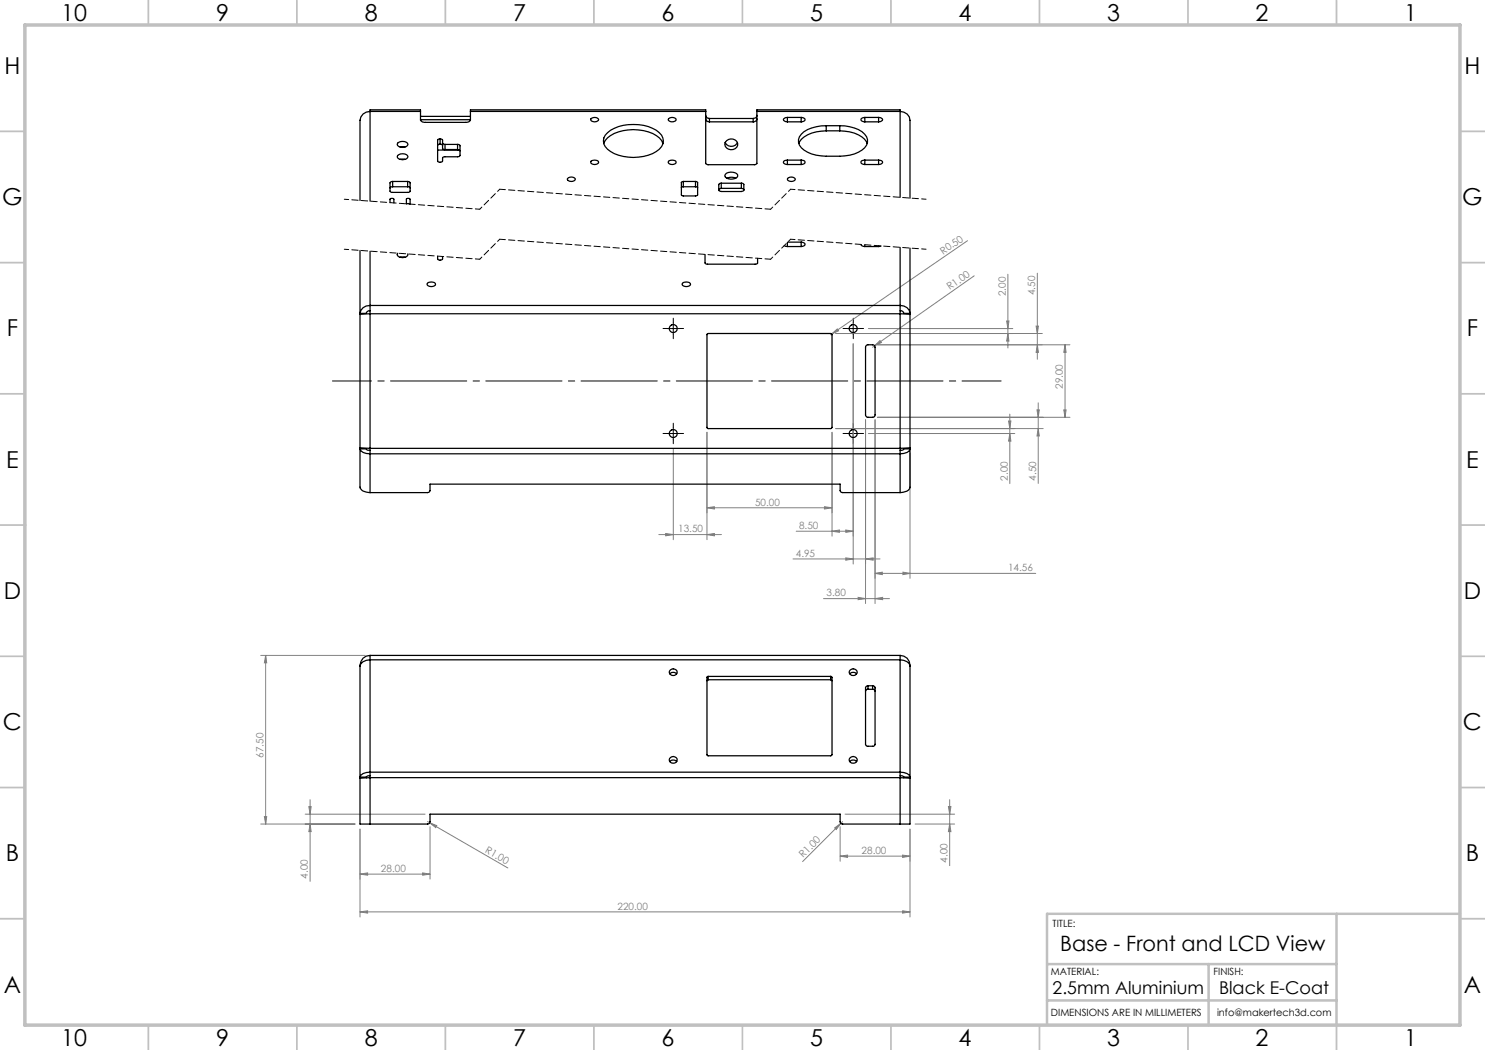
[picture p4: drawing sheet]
<svg xmlns="http://www.w3.org/2000/svg" width="297mm" height="210mm" viewBox="0 0 297 210" stroke-linecap="round" stroke-linejoin="round" font-family="sans-serif">
<g fill="none" stroke="#808080" stroke-width=".2">
<path d="M193.5 48.1l-27.2 18.7M194.8 55.2l-19.9 14M201.6 54.8v14.8M207.5 54.6v17.3M166.3 66.8l1.2-1 .2 .4zM166.3 66.8l-.2 .1M170.6 68.7v44.1M173.7 65.7h28.9M174.9 69.2l1.1-1.1 .3 .4zM174.9 69.2l-.4 .3M175.5 69h38.5M201.3 64.2h.5l-.2 1.5z"/>
<path d="M201.6 66.7l.2 1.5h-.5zM207.2 65.2h.5l-.2 1.5zM207.5 69l.2 1.5h-.5zM208.5 66.7h-41.4M213 69v14.5M213 69l.2 1.5h-.4zM134.7 89.8v18.1M141.4 86.5v21.4M166.4 86.5v20.7M167.1 85.7h41.5M173.1 84v36.7M173.7 86.7h29.3"/>
<path d="M175 84v36.7M175.5 83.5h38.5M182 90.5v25.2M201.7 84.2h.5l-.2 1.5zM202 82.8v13.9M202 86.7l.2 1.5h-.5zM207.4 82h.5l-.3 1.5zM207.6 80.6v16.1M207.6 85.7l.3 1.5h-.5zM212.8 82h.4l-.2 1.5zM131.8 106.9h12.5M133.1 106.7l1.6 .2-1.6 .3z"/>
<path d="M141.4 106.9l1.5-.2v.5zM141.4 101.6l1.5-.3v.5zM141.4 101.6h25M158.6 111.8h17.4M159.2 106.2h11.4M164.7 119.7h13.2M164.9 101.3l1.5 .3-1.5 .2zM166.4 106.2l1.5-.2v.5zM169.2 106l1.4 .2-1.4 .3zM169.2 111.6l1.4 .2-1.4 .2zM171.6 119.5l1.5 .2-1.5 .2zM173.1 111.8l1.5-.2v.4z"/>
<path d="M175 114.7l1.5-.3v.5zM175 114.7h32.2M175 119.7l1.5-.2v.4zM180.6 114.4l1.4 .3-1.4 .2zM52.1 131.1h20.9M53.1 131.1v33.7M53.1 131.1l.2 1.5h-.4zM62 159.9v16.4M189.9 159.9v13.2M52.1 164.8h18.9M52.9 163.3h.4l-.2 1.5zM61 162.8h24"/>
<path d="M61.8 161.3h.4l-.2 1.5zM62 164.8l.2 1.5h-.4zM72 174.8l1.5-.2v.4zM72 165.8v17.6M72 174.8h14M84.5 174.6l1.5 .2-1.5 .2zM85.5 164.3l.4 .3M85.9 164.6l1.4 .5-.2 .4zM85.9 164.6l15.7 9M86 165.3v10.5M166.9 165.6l1.3-.9-.9 1.2zM168 171.2l1.5-.2v.5z"/>
<path d="M168 165.3v7M168 171.2h14M168.5 164.3l-8 8M169 162.8h21.9M180.5 171l1.5 .2-1.5 .3zM182 165.8v17.6M183 164.8h7.9M189.7 161.3h.5l-.3 1.5zM189.9 164.8l.3 1.5h-.5zM72 182.4l1.5-.2v.4zM72 182.4h110M180.5 182.2l1.5 .2-1.5 .2z"/>
</g>
<g fill="none" stroke="#000" stroke-width=".2" stroke-dasharray="15.2 1.3 1.3 1.3">
<path d="M133.4 65.7h-.8M134.7 64.4v-.8M134.7 66.9v.8M135.9 65.7h.8M169.4 65.7h-.8M170.7 64.4v-.8M170.7 66.9v.8M171.9 65.7h.8M133.4 86.7h-.8M134.7 85.4v-.8M134.7 87.9v.8M135.9 86.7h.8"/>
<path d="M169.4 86.7h-.8M170.7 85.4v-.8M170.7 87.9v.8M171.9 86.7h.8"/>
</g>
<path d="M200.2 76.2h-133.7" fill="none" stroke="#000" stroke-width=".2" stroke-dasharray="15.2 1.3 1.3 1.3" stroke-dashoffset="7.4"/>
<path d="M133.4 65.7h2.5M134.7 64.5v2.4M169.4 65.7h2.5M170.6 64.5v2.4M133.4 86.7h2.5M134.7 85.5v2.5M169.4 86.7h2.5M170.6 85.5v2.5" fill="none" stroke="#000" stroke-width=".2"/>
<path d="M185.2 39.8l-27.1-2M95.9 51.8l-27-2M95.9 41.8l-27-2M185.2 49.8l-27.1-2" fill="none" stroke="#000" stroke-width=".2" stroke-dasharray="1.3 .6" stroke-dashoffset=".4"/>
<path d="M99.9 37.8l-4 4M158.1 37.8l-4 4M99.9 47.8l-4 4M158.1 47.8l-4 4" fill="none" stroke="#000" stroke-width=".2" stroke-dasharray="1.3 .6" stroke-dashoffset=".7"/>
<path d="M154.1 51.8l-54.2-4M154.1 41.8l-54.2-4" fill="none" stroke="#000" stroke-width=".2" stroke-dasharray="1.3 .6" stroke-dashoffset=".1"/>
<g fill="none" stroke="#c0c0c0" stroke-width=".35">
<path d="M29.7 0v5M59.4 0v5M89.1 0v5M118.8 0v5M148.5 0v5M178.2 0v5M207.9 0v5M237.6 0v5M267.3 0v5M0 26.3h5M292 26.3h5M0 52.5h5"/>
<path d="M292 52.5h5M0 78.8h5M292 78.8h5M0 105h5M5 105h.1M292 105h.1M292 105h5M0 131.3h5M292 131.3h5M0 157.5h5M292 157.5h5M0 183.8h5"/>
<path d="M292 183.8h5M29.7 205v5M59.4 205v5M89.1 205v5M118.8 205v5M148.5 205h.1M148.5 205v5M178.2 205v5M207.9 205v5M237.6 205v5M267.3 205v5"/>
</g>
<path d="M209.4 192.8h57.9M241.7 192.8v12.2M267.3 182.8v22.2M292 182.8h-82.6v22.2M209.4 200.1h57.9" fill="none" stroke="#c0c0c0" stroke-width=".5"/>
<path d="M5 5h287v200h-287z" fill="none" stroke="#c0c0c0" stroke-width=".7"/>
<g fill="#808080">
<path d="M166.3 66.8l1.2-1 .2 .4z"/>
<path d="M174.9 69.2l1.1-1.1 .3 .4z"/>
<path d="M166.9 165.6l1.3-.9-.9 1.2z"/>
<path d="M85.9 164.6l1.4 .5-.2 .4z"/>
<path d="M164.9 101.3l1.5 .3-1.5 .2zM141.4 101.6l1.5-.3v.5z"/>
<path d="M169.2 106l1.4 .2-1.4 .3zM166.4 106.2l1.5-.2v.5z"/>
<path d="M168 171.2l1.5-.2v.5zM180.5 171l1.5 .2-1.5 .3z"/>
<path d="M72 174.8l1.5-.2v.4zM84.5 174.6l1.5 .2-1.5 .2z"/>
<path d="M141.4 106.9l1.5-.2v.5zM133.1 106.7l1.6 .2-1.6 .3z"/>
<path d="M173.1 111.8l1.5-.2v.4zM169.2 111.6l1.4 .2-1.4 .2z"/>
<path d="M202 86.7l.2 1.5h-.5zM201.7 84.2h.5l-.2 1.5z"/>
<path d="M207.2 65.2h.5l-.2 1.5zM207.5 69l.2 1.5h-.5z"/>
<path d="M201.3 64.2h.5l-.2 1.5zM201.6 66.7l.2 1.5h-.5zM213 69l.2 1.5h-.4zM212.8 82h.4l-.2 1.5zM207.4 82h.5l-.3 1.5zM207.6 85.7l.3 1.5h-.5zM53.1 131.1l.2 1.5h-.4zM52.9 163.3h.4l-.2 1.5zM61.8 161.3h.4l-.2 1.5zM62 164.8l.2 1.5h-.4zM189.7 161.3h.5l-.3 1.5zM189.9 164.8l.3 1.5h-.5z"/>
<path d="M171.6 119.5l1.5 .2-1.5 .2zM175 119.7l1.5-.2v.4z"/>
<path d="M72 182.4l1.5-.2v.4zM180.5 182.2l1.5 .2-1.5 .2z"/>
<path d="M175 114.7l1.5-.3v.5zM180.6 114.4l1.4 .3-1.4 .2z"/>
</g>
<g fill="none" stroke="#000" stroke-width=".25">
<path d="M74 22.3a1.94 1.94 0 0 0-2 1.8v16M74 22.3v-.3h10.1v.3M74 22.3v17.9M74 22.3h10.1M78.5 36.3l-.3 .1-.2 .2v1.6l.3 .3h3.4l.3-.2v-1.8l-.5-.2M78.5 37.4l-.5 .2M78.5 36.3h3M78.5 36.3v1.1M78.5 37.4h3M79.5 31.1a1.4 1.4 0 0 1 2.1 .3 1.26 1.26 0 0 1-2.2 0zM79.5 28.6a1.4 1.4 0 0 1 2.1 .3 1.26 1.26 0 0 1-2.2 0zM80 31.9h1"/>
<path d="M80 29.4h1M81.5 37.4l.5 .2M81.5 36.3v1.1M84.1 23.9a.83 .83 0 0 0 1 .6h8a.83 .83 0 0 0 1-.6M84.1 22.3v1.6M84.1 23.9h10M84.1 23.3h10M87.5 30h4.4M88 27.8l-.5 .2v4.2a.57 .57 0 0 0 1 0v-.6l.3-.2h2.8l.4-.3v-2l-.5-.2M88 27.8l.5 .2v1.7l.5 .2M88 28.8l-.5 .3M88 28.8l.5 .3"/>
<path d="M88 27.8v1M88.5 28.6l.5 .3M89 28.9h2.5M89 28.9v1M89 29.9h2.5M91.5 29.9l.5 .3M91.5 28.9v1M94.1 22.3v-.3h47v.3M94.1 22.3h47M94.1 22.3v1.6M113.5 35.7l.8-.3 .5 .2 .3 .2a.95 .95 0 0 1-1.6 0zM118.2 32.3l.7-.3a.69 .69 0 0 1 .8 .4 .92 .92 0 0 1-1.6 0z"/>
<path d="M118.2 23.8l.7-.3a.58 .58 0 0 1 .8 .6l-.8 .3a.58 .58 0 0 1-.7-.6zM120.8 28.7a4 4 0 0 1 2.9-2.3 9.3 9.3 0 0 1 8.2 1.2l.7 1.1M121.5 26.6a8.9 8.9 0 0 1 10.4 0 2.18 2.18 0 0 1-.6 3.7 9.1 9.1 0 0 1-9.8-.5 2.06 2.06 0 0 1 0-3.2zM133.7 23.8l.7-.3a.58 .58 0 0 1 .8 .6l-.5 .2h-.6l-.4-.2zM133.7 32.3l.7-.3a.55 .55 0 0 1 .8 .6l-.8 .3a.59 .59 0 0 1-.7-.6zM136.7 36.3l-.4 .1v2.6l.3 .2h2.6l.3-.2v-2.5l-.4-.2M136.7 37.4l-.4 .2M136.7 36.3h2.4M136.7 36.3v1.1M136.7 37.4h2.4M139.1 37.4l.4 .2M139.1 36.3v1.1"/>
<path d="M141.1 22.3v10.4l.4 .2h9.5l.3-.1 .1-10.5M141.1 23.7a.67 .67 0 0 0 .8 .7M141.1 23.1a.67 .67 0 0 0 .8 .6M141.9 24.4h8.7M141.9 23.7v.7M141.9 23.7h8.7M144.3 36.6l-.5 .3v1.2l.5 .2 4.3-.1 .2-.1v-1.2l-.5-.3M144.3 37.7l-.5 .3M144.3 36.6h4M144.3 36.6v1.1M144.3 37.7h4M145 28.5a1.4 1.4 0 0 0 2.5 0"/>
<path d="M145.1 34.9a1.75 1.75 0 0 1 2.4 .1 .79 .79 0 0 1-.9 .8 1.44 1.44 0 0 1-1.6-.7zM145.3 28.1a1.22 1.22 0 0 1 1.6-.2 1.22 1.22 0 0 1 .5 1.5 1.27 1.27 0 0 1-1.6 .5 1.27 1.27 0 0 1-.7-1.4zM145.4 35.7l.1-.1a2.01 2.01 0 0 1 1.6 .1M148.3 37.7l.5 .3M148.3 36.6v1.1M150.6 23.7v.7M151.4 22.3v-.3h28.6v.3M151.4 23.7a.67 .67 0 0 1-.8 .7M151.4 23.1a.67 .67 0 0 1-.8 .6M151.4 22.3h28.6M157.5 23.5a.58 .58 0 0 0-.8 .6l.8 .3M157.5 32a.69 .69 0 0 0-.8 .4 .76 .76 0 0 0 .8 .5"/>
<path d="M157.5 24.4h2.7M157.5 23.5h2.7M157.5 32.9h2.7M157.5 32h2.7M157.5 23.5v.9M157.5 32v.9M157.5 35.7l.8-.3 .5 .2 .3 .2a.92 .92 0 0 1-1.6 0zM160.2 23.5a.58 .58 0 0 1 .8 .6l-.8 .3M160.2 32a.55 .55 0 0 1 .8 .6l-.8 .3M160.2 23.5v.9M160.2 32v.9M165.2 25.1a7 7 0 0 0-4.9 1.7 1.98 1.98 0 0 0 .5 3.2 7.4 7.4 0 0 0 4.4 1.2 13.3 13.3 0 0 0 6.5-.8 2.67 2.67 0 0 0 1.8-2.5 4 4 0 0 0-3.5-2.5l-2-.3"/>
<path d="M165.2 26.2a6.4 6.4 0 0 0-5.3 2.2l-.1 .3M165.2 25.1h2.8M165.2 25.1v1.1M165.2 26.2h2.8M168 26.2a6.4 6.4 0 0 1 5.3 2.2l.1 .3M168 25.1v1.1M173 32a.55 .55 0 0 0-.8 .6l.8 .3M173 23.5a.58 .58 0 0 0-.8 .6l.8 .3M173 24.4h2.7M173 23.5h2.7M173 32.9h2.7M173 32h2.7"/>
<path d="M173 23.5v.9M173 32v.9M175.7 32a.69 .69 0 0 1 .8 .4 .76 .76 0 0 1-.8 .5M175.7 23.5a.58 .58 0 0 1 .8 .6l-.8 .3M175.7 23.5v.9M175.7 32v.9M180 22.3a1.88 1.88 0 0 1 2 1.8v15.5M180 22.3v17.2M72 50.1v47.3a1.79 1.79 0 0 0 2 1.1M74 50.3v10.8M78 40.5v-.6a.52 .52 0 0 1 .8 0v.7M79.6 50.7l-.2 .2a1.26 1.26 0 0 0 2.2 0l-.1-.1"/>
<path d="M80 51.5h1M81.3 40.8v-.9a.48 .48 0 0 1 .7 0v.9h-.6M85.5 56.7l.2-.2 .6-.1a.68 .68 0 0 1 .8 .5 1.01 1.01 0 0 1-1.7 0zM87.5 51.3v.4a.57 .57 0 0 0 1 0v-.4M136.7 56.5l.6-.1a.57 .57 0 0 1 .7 .6l-.7 .3a.6 .6 0 0 1-.8-.6zM141 50.9v1.7l.3 .2h9.9l.3-.2v-.9M156.8 49.1l.7 .2M157.5 48.5v.8M157.5 49.3h2.7M157.6 48.4h2.6M160.2 48.4a.58 .58 0 0 1 .8 .6l-.8 .3M160.2 48.4v.9"/>
<path d="M172.2 48.9l.2 .3 .6 .1M173 49v.3M173 49.3h2.7M175.7 49.2v.1M176.2 49.2l-.5 .1M180 49.5v11.6M182 49.6v47.8l-.1 .4-.5 .4-1.4 .3M74 62.8l-2 .1M74 61.1v1.7M74 61.1a1.84 1.84 0 0 0-2 1.6h1.3a.63 .63 0 0 1 .7-.5M74 62.8v26.9M74 62.8h106"/>
<path d="M74 61.1h106M141.4 66.8l.2-.1 24.7 .1 .1 .1v18.7l-.2 .1h-24.7l-.1-.1zM173.3 69h1.3l.4 .4v13.7l-.4 .4h-1.1l-.4-.4v-13.7zM180 62.8l2 .1M180 61.1v1.7M180 61.1a1.78 1.78 0 0 1 2 1.6h-1.2a.63 .63 0 0 0-.8-.5M180 62.8v26.9M72 89.5l2 .2M74 89.7v1.1M74 90.1a.6 .6 0 0 1-.7-.3h-1.3a1.81 1.81 0 0 0 2 1M74 98.5h11.5h.3l.2-.3v-1.4h82v1.4l.2 .3h.3h11.5M74 90.8v7.7"/>
<path d="M74 89.7h106M74 90.8h106M180 89.7v1.1M180 90.1a.6 .6 0 0 0 .8-.3h1.2a1.72 1.72 0 0 1-2 1M180 90.8v7.7M182 89.5l-2 .2M74 131.1a1.99 1.99 0 0 0-2 2v31.7h2M74 132a1.86 1.86 0 0 0-2 1.2M74 131.1v.9M74 132v22.4M74 132h106M74 131.1h106"/>
<path d="M133.9 134.8a.9 .9 0 0 1 1.4 0M134.1 134a.71 .71 0 0 1 1.1 0 .71 .71 0 0 1-.3 1.1 .71 .71 0 0 1-.8-.2 .71 .71 0 0 1 0-.9zM141.6 135.3l-.2 .1v15.6l.1 .1 24.7 .1 .2-.3v-15.4l-.3-.2M141.6 136l-.2 .2M141.6 135.3h24.5M141.6 135.3v.7M141.6 136h24.5M166.1 136l.3 .2M166.1 135.3v.7M170 134.8a.87 .87 0 0 1 1.3 0M170.1 134a.72 .72 0 0 1 1.1 0 .72 .72 0 0 1-.2 1.1 .72 .72 0 0 1-.9-.2 .72 .72 0 0 1 0-.9zM173.6 137.2h-.3l-.2 .3v11.4l.3 .4h1.3l.3-.4v-11.4l-.2-.3h-.3"/>
<path d="M173.6 137.9l-.4 .1-.1 .2M173.6 137.2h.9M173.6 137.2v.7M173.6 137.9h.9M174.5 137.9l.4 .1 .1 .2M174.5 137.2v.7M180 131.1a1.93 1.93 0 0 1 2 2v31.7h-2M180 132a1.78 1.78 0 0 1 2 1.2M180 131.1v.9M180 132v22.4M73.3 155.4v.2M74 155.5l-2 .2"/>
<path d="M74 154.4v1.1M74 154.4a1.81 1.81 0 0 0-2 1h1.3M74 155.1l-.5 .1-.2 .2M74 155.5v9.3M74 154.4h106M74 155.5h106M133.9 152.3a.9 .9 0 0 1 1.4 0M134.1 151.5a.71 .71 0 0 1 1.1 0 .71 .71 0 0 1-.3 1.1 .7 .7 0 0 1-.8-.2 .7 .7 0 0 1 0-.9zM170 152.3a.87 .87 0 0 1 1.3 0M170.1 151.5a.72 .72 0 0 1 1.1 0 .72 .72 0 0 1-.2 1.1 .71 .71 0 0 1-1-.2 .71 .71 0 0 1 .1-.9zM180 155.5l2 .2M180 154.4v1.1"/>
<path d="M180 154.4a1.72 1.72 0 0 1 2 1h-1.2M180 155.1l.6 .1 .2 .2M180 155.5v9.3M180.8 155.4v.2M74 164.8h11.6l.4-.4v-1.6h82v1.6l.4 .4h11.6"/>
<circle cx="134.6" cy="65.7" r=".8"/>
<circle cx="170.6" cy="65.7" r=".81"/>
<circle cx="134.6" cy="86.7" r=".8"/>
<circle cx="170.6" cy="86.7" r=".81"/>
</g>
<g font-size="4.7">
<text x="12.2" y="4.2">10</text>
<text x="43.2" y="4.2">9</text>
<text x="72.9" y="4.2">8</text>
<text x="102.6" y="4.2">7</text>
<text x="132.3" y="4.2">6</text>
<text x="162" y="4.2">5</text>
<text x="191.7" y="4.2">4</text>
<text x="221.4" y="4.2">3</text>
<text x="251.1" y="4.2">2</text>
<text x="280.8" y="4.2">1</text>
<text x=".9" y="14.8">H</text>
<text x="292.9" y="14.8">H</text>
<text x=".5" y="41">G</text>
<text x="292.4" y="41">G</text>
<text x="1.4" y="67.3">F</text>
<text x="293.4" y="67.3">F</text>
<text x="1.2" y="93.5">E</text>
<text x="293.2" y="93.5">E</text>
<text x=".8" y="119.8">D</text>
<text x="292.8" y="119.8">D</text>
<text x=".6" y="146">C</text>
<text x="292.6" y="146">C</text>
<text x="1.2" y="172.3">B</text>
<text x="293.2" y="172.3">B</text>
<text x=".8" y="198.5">A</text>
<text x="292.8" y="198.5">A</text>
<text x="12.2" y="209.2">10</text>
<text x="43.2" y="209.2">9</text>
<text x="72.9" y="209.2">8</text>
<text x="102.6" y="209.2">7</text>
<text x="132.3" y="209.2">6</text>
<text x="162" y="209.2">5</text>
<text x="191.7" y="209.2">4</text>
<text x="221.4" y="209.2">3</text>
<text x="251.1" y="209.2">2</text>
<text x="280.8" y="209.2">1</text>
</g>
<text font-size="4.2" x="212.1" y="190.2">Base - Front and LCD View</text>
<g font-size="3.5">
<text x="210.5" y="198.8">2.5mm Aluminium</text>
<text x="243.8" y="198.8">Black E-Coat</text>
</g>
<g font-size="2" fill="#808080">
<text x="188.6" y="51" transform="rotate(-35 188.6 51)">R0.50</text>
<text x="190" y="58" transform="rotate(-35 190 58)">R1.00</text>
<text x="201.2" y="59.3" transform="rotate(-90 201.2 59.3)">2.00</text>
<text x="207" y="59.1" transform="rotate(-90 207 59.1)">4.50</text>
<text x="212.6" y="77.8" transform="rotate(-90 212.6 77.8)">29.00</text>
<text x="151" y="101.1">50.00</text>
<text x="201.5" y="96.1" transform="rotate(-90 201.5 96.1)">2.00</text>
<text x="207.2" y="96.1" transform="rotate(-90 207.2 96.1)">4.50</text>
<text x="135.6" y="106.5">13.50</text>
<text x="159.8" y="105.8">8.50</text>
<text x="159.2" y="111.4">4.95</text>
<text x="165.3" y="119.3">3.80</text>
<text x="201.6" y="114.2">14.56</text>
<text x="52.7" y="151.5" transform="rotate(-90 52.7 151.5)">67.50</text>
<text x="96.9" y="170.4" transform="rotate(30 96.9 170.4)">R1.00</text>
<text x="160.6" y="171.6" transform="rotate(-45 160.6 171.6)">R1.00</text>
<text x="172.3" y="170.8">28.00</text>
<text x="189.5" y="172.6" transform="rotate(-90 189.5 172.6)">4.00</text>
<text x="61.6" y="175.7" transform="rotate(-90 61.6 175.7)">4.00</text>
<text x="76.2" y="174.4">28.00</text>
<text x="123.5" y="181.9">220.00</text>
</g>
<g font-size="2">
<text x="210.5" y="185.4">TITLE:</text>
<text x="210.2" y="195">MATERIAL:</text>
<text x="242.7" y="195">FINISH:</text>
<text x="210.2" y="203.2">DIMENSIONS ARE IN MILLIMETERS</text>
<text x="243.4" y="203.2">info@makertech3d.com</text>
</g>
</svg>
